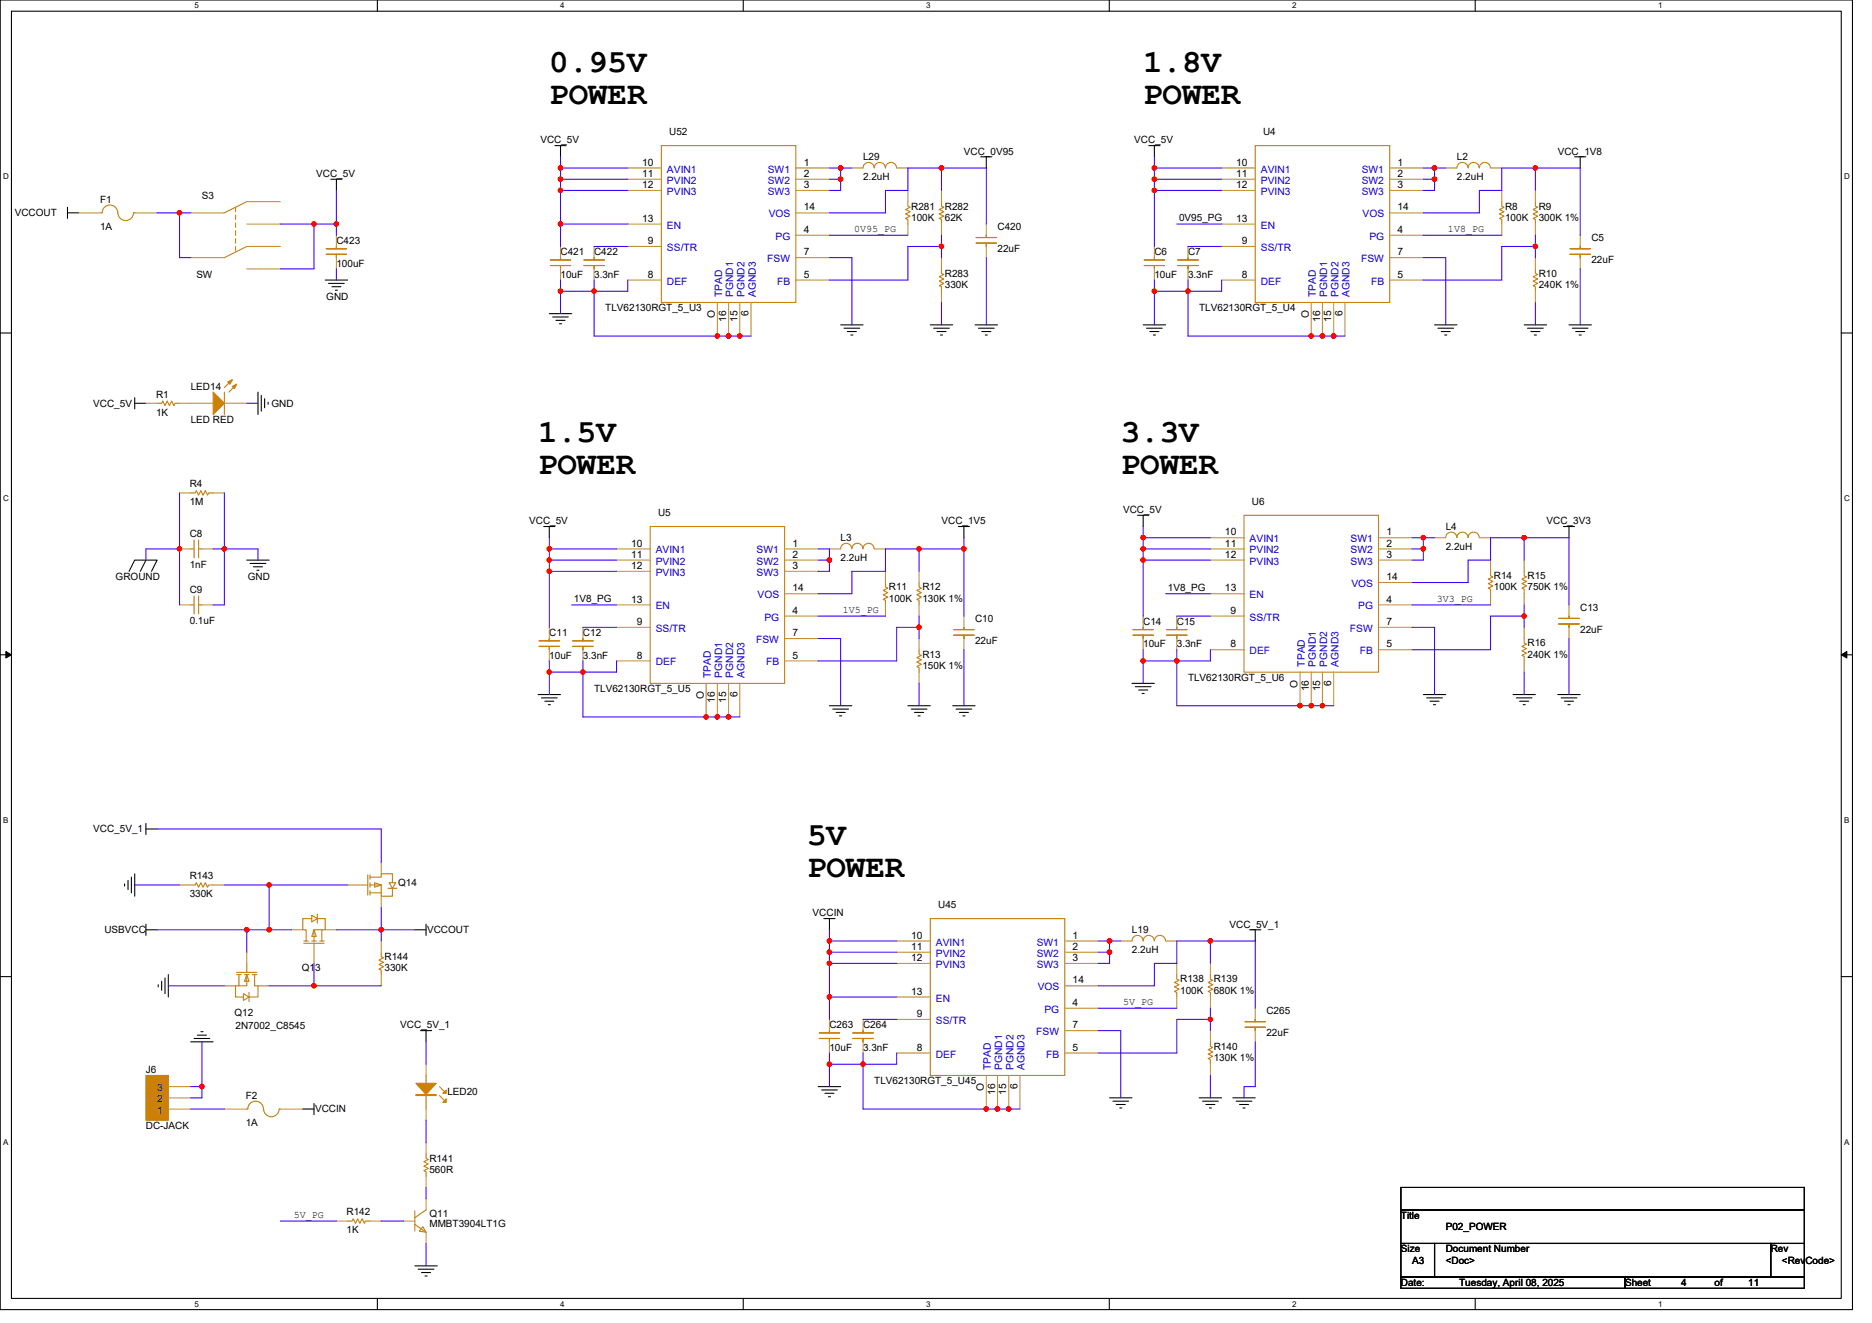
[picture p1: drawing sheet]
<svg xmlns="http://www.w3.org/2000/svg" width="297mm" height="210mm" viewBox="0 0 297 210" stroke-linecap="round" stroke-linejoin="round" font-family="sans-serif">
<path d="M0 0h293.9v207.9h-293.9zM1.8 1.8h290.4v204.3h-290.4z" fill="none" stroke="#000" stroke-width=".17"/>
<g fill="#fff">
<path d="M30.8 .2h.7v1.4h-.7z"/>
<path d="M30.8 206.3h.7v1.4h-.7z"/>
</g>
<path d="M59.9 0v1.8M59.9 206.1v1.8" fill="none" stroke="#000" stroke-width=".17"/>
<g fill="#fff">
<path d="M88.9 .2h.7v1.4h-.7z"/>
<path d="M88.9 206.3h.7v1.4h-.7z"/>
</g>
<path d="M117.9 0v1.8M117.9 206.1v1.8" fill="none" stroke="#000" stroke-width=".17"/>
<g fill="#fff">
<path d="M147 .2h.7v1.4h-.7z"/>
<path d="M147 206.3h.7v1.4h-.7z"/>
</g>
<path d="M176 0v1.8M176 206.1v1.8" fill="none" stroke="#000" stroke-width=".17"/>
<g fill="#fff">
<path d="M205 .2h.7v1.4h-.7z"/>
<path d="M205 206.3h.7v1.4h-.7z"/>
</g>
<path d="M234.1 0v1.8M234.1 206.1v1.8" fill="none" stroke="#000" stroke-width=".17"/>
<g fill="#fff">
<path d="M263.1 .2h.7v1.4h-.7z"/>
<path d="M263.1 206.3h.7v1.4h-.7z"/>
<path d="M.5 27.3h.9v1.4h-.9z"/>
<path d="M292.6 27.3h.9v1.4h-.9z"/>
<path d="M.5 78.4h.9v1.4h-.9z"/>
<path d="M292.6 78.4h.9v1.4h-.9z"/>
</g>
<path d="M0 52.9h1.8M292.2 52.9h1.7" fill="none" stroke="#000" stroke-width=".17"/>
<g fill="#fff">
<path d="M.5 129.5h.8v1.4h-.8z"/>
<path d="M292.6 129.5h.9v1.4h-.9z"/>
</g>
<path d="M0 103.9h1.8M292.2 103.9h1.7" fill="none" stroke="#000" stroke-width=".17"/>
<path d="M.9 103.4l.9 .5-.9 .5zM292.2 103.9l.8-.5v1z" fill="#000" stroke="#000" stroke-width=".16"/>
<g fill="#fff">
<path d="M.5 180.5h.8v1.4h-.8z"/>
<path d="M292.6 180.5h.9v1.4h-.9z"/>
</g>
<g fill="none" stroke="#000" stroke-width=".17">
<path d="M10.7 33.8h1.8M10.7 32.9v1.8M52.5 28.4h1.8M53.4 28.4v1.8M88.1 23.1h1.7M88.9 23.1v1.8M155.6 24.9h1.8M156.5 24.9v1.8M182.3 23.1h1.8M183.2 23.1v1.8M249.8 24.9h1.8M250.7 24.9v1.8"/>
<path d="M51.6 44.4h3.6M52.1 45h2.5M52.7 45.5h1.4M53.2 46.1h.3M87.2 49.8h3.5M87.7 50.3h2.5M88.2 50.8h1.5M88.8 51.4h.3M133.4 51.6h3.5M133.9 52.1h2.5M134.4 52.6h1.5M135 53.2h.3"/>
<path d="M147.6 51.6h3.6M148.1 52.1h2.5M148.7 52.6h1.4M149.2 53.2h.4M154.7 51.6h3.6M155.3 52.1h2.5M155.8 52.6h1.4M156.3 53.2h.4M181.4 51.6h3.6M181.9 52.1h2.5M182.5 52.6h1.4M183 53.2h.3"/>
<path d="M227.6 51.6h3.6M228.2 52.1h2.4M228.7 52.6h1.4M229.2 53.2h.4M241.8 51.6h3.6M242.4 52.1h2.5M242.9 52.6h1.4M243.5 53.2h.3M249 51.6h3.5M249.5 52.1h2.5M250 52.6h1.5M250.6 53.2h.3"/>
<path d="M21.4 64h1.8M21.4 63.1v1.8M40.9 62.2v3.6M41.5 62.8v2.5M42 63.3v1.4M42.5 63.8v.4M20.5 90.7l.9-1.8h3.5l-.9 1.8M23.2 88.9l-.9 1.8M39.2 88.9h3.5M39.7 89.4h2.5M40.2 90h1.5M40.8 90.5h.3"/>
<path d="M86.3 83.6h1.7M87.2 83.6v1.7M152.1 83.6h1.7M152.9 83.6v1.7M180.5 81.8h1.8M181.4 81.8v1.8M248.1 83.6h1.7M249 83.6v1.7M85.4 110.2h3.5M85.9 110.8h2.5M86.4 111.3h1.5M87 111.8h.3"/>
<path d="M131.6 112h3.6M132.1 112.5h2.5M132.7 113.1h1.4M133.2 113.6h.4M144.1 112h3.5M144.6 112.5h2.5M145.1 113.1h1.5M145.7 113.6h.3M151.2 112h3.5M151.7 112.5h2.5M152.2 113.1h1.5M152.8 113.6h.3"/>
<path d="M179.6 108.5h3.6M180.1 109h2.5M180.7 109.5h1.4M181.2 110.1h.4M225.8 110.2h3.6M226.4 110.8h2.5M226.9 111.3h1.4M227.5 111.8h.3M240.1 110.2h3.5M240.6 110.8h2.5M241.1 111.3h1.5M241.7 111.8h.3"/>
<path d="M247.2 110.2h3.5M247.7 110.8h2.5M248.2 111.3h1.5M248.8 111.8h.3M20.3 139.7v1.5M20.8 139.2v2.5M21.4 138.7v3.5M23.2 131.6h1.7M23.2 130.7v1.8M0 155h1.8M19.8 140.3v.3M23.2 147.6h1.7"/>
<path d="M23.2 146.7v1.8M25.1 156.3v.3M25.7 155.7v1.5M26.2 155.2v2.5M26.7 154.7v3.5M65.8 147.6h1.8M67.6 146.7v1.8M130.7 145.8h1.8M131.6 145.8v1.8M198.3 147.6h1.8M199.2 147.6v1.8M292.2 155h1.7"/>
<path d="M30.3 165.4h3.5M30.8 164.8h2.5M31.3 164.3h1.5M31.9 163.7h.3M48 176h1.8M49.8 175.1v1.8M66.7 163.6h1.8M67.6 163.6v1.8M129.8 172.5h3.6M130.4 173h2.5M130.9 173.5h1.4M131.4 174.1h.4"/>
<path d="M176.1 174.2h3.5M176.6 174.8h2.5M177.1 175.3h1.5M177.7 175.9h.3M190.3 174.2h3.5M190.8 174.8h2.5M191.3 175.3h1.5M191.9 175.9h.3M195.6 174.2h3.6M196.1 174.8h2.5M196.7 175.3h1.4M197.2 175.9h.4"/>
<path d="M222.3 188.5h64v3.5h-64zM222.3 192h64v5.4h-64zM222.3 197.4h5.3v5.3h-5.3zM227.6 197.4h53.4v5.3h-53.4zM281 197.4h5.3v5.3h-5.3zM65.8 200.9h3.6M66.4 201.4h2.5M66.9 202h1.4M67.4 202.5h.4M222.3 202.7h35.5v1.8h-35.5zM257.8 202.7h28.5v1.8h-28.5z"/>
</g>
<g fill="none" stroke="#cc8006" stroke-width=".17">
<path d="M16 33.8h.2M16.2 33.8a1.24 1.24 0 0 1 1.2-1.3 1.24 1.24 0 0 1 1.3 1.3M18.7 33.8a1.24 1.24 0 0 0 1.2 1.2 1.24 1.24 0 0 0 1.3-1.2M21.2 33.8h.2M37.4 32.9v.7M37.4 34.1v.7M37.4 35.4v.7M37.4 36.6v.7M37.4 37.9v.7M37.4 39.1v.7M39.2 32l-3.6 1.8M39.2 39.1l-3.6 1.8"/>
<path d="M51.8 39.5h3.2M53.4 39.1v.4M104.9 23.1h21.4v24.9h-21.4zM136.9 26.6a.89 .89 0 0 1 .9-.8 .89 .89 0 0 1 .9 .8 .88 .88 0 0 1 .9-.8 .88 .88 0 0 1 .9 .8M140.5 26.6a.88 .88 0 0 1 .9-.8 .88 .88 0 0 1 .9 .8M144.1 32v.7l.3 .2-.7 .4 .7 .3-.7 .4 .7 .3-.7 .4 .4 .1v.8M149.4 32v.7l.4 .2-.8 .4 .8 .3-.8 .4 .8 .3-.8 .4 .4 .1v.8M154.9 38.6h3.2M154.9 37.7h3.2M156.5 37.3v.4M156.5 38.6v.5M199.2 23.1h21.3v24.9h-21.3z"/>
<path d="M231.2 26.6a.88 .88 0 0 1 .9-.8 .88 .88 0 0 1 .8 .8M233 26.6a.89 .89 0 0 1 .8-.8 .89 .89 0 0 1 .9 .8 .88 .88 0 0 1 .9-.8 .88 .88 0 0 1 .9 .8M238.3 32v.7l.4 .2-.8 .4 .8 .3-.8 .4 .8 .3-.8 .4 .4 .1v.8M243.6 32v.7l.4 .2-.7 .4 .7 .3-.7 .4 .7 .3-.7 .4 .3 .1v.8M249.1 39.5h3.2M250.7 39.1v.4M51.8 40.4h3.2M53.4 40.4v.5M87.3 42.1h3.2M87.3 41.3h3.2M88.9 40.9v.4M88.9 42.1v.6"/>
<path d="M92.7 42.1h3.2M92.7 41.3h3.2M94.3 40.9v.4M94.3 42.1v.6M149.4 42.7v.7l.4 .2-.8 .3 .8 .4-.8 .3 .8 .4-.8 .3 .4 .2v.7M181.6 42.1h3.2M181.6 41.3h3.2M183.2 40.9v.4M183.2 42.1v.6M186.9 42.1h3.2M186.9 41.3h3.2M188.5 40.9v.4"/>
<path d="M188.5 42.1v.6M243.6 42.7v.7l.4 .2-.7 .3 .7 .4-.7 .3 .7 .4-.7 .3 .3 .2v.7M249.1 40.4h3.2M250.7 40.4v.5M24.9 64h.8l.1-.4 .4 .8 .3-.8 .4 .8 .3-.8 .4 .8 .2-.4h.7M30.3 78.2h.7l.2-.3 .3 .7 .4-.7 .3 .7 .4-.7 .3 .7 .2-.4h.7M35.6 62.2v3.6M36.8 60.3l-1.2 1.2M37.5 61l-1.2 1.2M30.3 87.1h.5M30.3 96h.5M30.8 85.7v2.8"/>
<path d="M30.8 94.6v2.8M31.5 85.7v2.8M31.5 94.6v2.8M31.5 87.1h.5M31.5 96h.5M103.2 83.6h21.3v24.9h-21.3zM133.4 87.1a.89 .89 0 0 1 .9-.9 .89 .89 0 0 1 .9 .9 .89 .89 0 0 1 .9-.9 .89 .89 0 0 1 .8 .9 .88 .88 0 0 1 .9-.9 .88 .88 0 0 1 .9 .9M140.5 92.5v.7l.4 .1-.8 .4 .8 .4-.8 .3 .8 .4-.8 .3 .4 .2v.7M145.8 92.5v.7l.4 .1-.7 .4 .7 .4-.7 .3 .7 .4-.7 .3 .3 .2v.7M151.3 99.9h3.3M152.9 99.6v.3M179.8 99.9h3.2"/>
<path d="M181.4 99.6v.3M185.1 99.9h3.2M186.7 99.6v.3M197.4 81.8h21.3v24.9h-21.3zM229.4 85.3a.88 .88 0 0 1 .9-.8 .88 .88 0 0 1 .9 .8M231.2 85.3a.88 .88 0 0 1 .9-.8 .88 .88 0 0 1 .8 .8M233 85.3a.88 .88 0 0 1 .8-.8 .88 .88 0 0 1 .9 .8M236.5 90.7v.7l.4 .2-.7 .3 .7 .4-.7 .3 .7 .4-.7 .3 .3 .2v.7M241.8 90.7v.7l.4 .2-.7 .3 .7 .4-.7 .3 .7 .4-.7 .3 .3 .2v.7M247.4 99h3.2M247.4 98.1h3.2M249 97.8v.3"/>
<path d="M249 99v.6M85.6 102.6h3.2M85.6 101.7h3.2M87.2 101.3v.4M87.2 102.6v.5M90.9 102.6h3.2M90.9 101.7h3.2M92.5 101.3v.4M92.5 102.6v.5M145.8 103.1v.7l.4 .2-.7 .4 .7 .3-.7 .4 .7 .3-.7 .4 .3 .2v.7M151.3 100.8h3.3M152.9 100.8v.5"/>
<path d="M179.8 100.8h3.2M181.4 100.8v.5M185.1 100.8h3.2M186.7 100.8v.5M241.8 101.3v.8l.4 .1-.7 .4 .7 .4-.7 .3 .7 .4-.7 .3 .3 .2v.7M58.4 138.9v3.2M58.7 139.2h1.8v-.5h1.8v1.4M58.7 138.9v.7M30.3 140.5h.7l.2-.4 .3 .7 .4-.7 .3 .7 .4-.7 .3 .7 .2-.3h.7M37.5 154.7h.8M37.5 154.3h3.3M37.9 154.7v1.8"/>
<path d="M38.6 157.7l.9 .5-.9 .6zM38.8 154.7h.7M39.2 152.9v1.4M39.2 154.7v1.8h-1.8v1.7h1.2M39.2 154.7l.3 1h-.7zM39.5 157.5v1.5M40 154.7h.8M40.4 154.7v1.8h.5v1.7h-1.4M48.2 149.7h3.2M48.2 149.4h.7M49.5 149.4h.7M49.5 145.3l.9 .5-.9 .5z"/>
<path d="M49.5 145.8h-1.5v1.8h.6v1.8M49.8 149.7v1.4M49.8 147.6l.4 1h-.7zM50.4 145.1v1.4M50.4 145.8h1.2v1.8h-1.8v1.8M50.7 149.4h.7M51.1 147.6v1.8M56.9 140.5h1.5M58.7 141.7h1.8M58.7 140.5h1.8v1.7h1.8v-1.2M58.7 140.1v.7M58.7 141.4v.7"/>
<path d="M59.4 140.1l1.1 .4-1.1 .3zM60.5 151.1v.7l.4 .2-.8 .4 .8 .3-.8 .4 .8 .3-.8 .4 .4 .2v.7M61.5 141h1.5M61.7 140.1h1.1l-.5 .9zM147.6 145.8h21.3v24.9h-21.3zM179.6 149.3a.88 .88 0 0 1 .9-.8 .88 .88 0 0 1 .9 .8M181.4 149.3a.88 .88 0 0 1 .9-.8 .88 .88 0 0 1 .9 .8M183.2 149.3a.88 .88 0 0 1 .9-.8 .88 .88 0 0 1 .8 .8M186.7 154.7v.7l.4 .2-.7 .3 .7 .4-.7 .3 .7 .4-.7 .4 .3 .1v.7M192.1 154.7v.7l.3 .2-.7 .3 .7 .4-.7 .3 .7 .4-.7 .4 .4 .1v.7M39.2 176h.1a1.24 1.24 0 0 1 1.3-1.2 1.24 1.24 0 0 1 1.2 1.2 1.25 1.25 0 0 0 1.2 1.2 1.25 1.25 0 0 0 1.3-1.2h.2M67.6 170.7v5.3"/>
<path d="M69.7 173.9l.7 .7M69.7 172.5l.7 .7M130 164.8h3.2M130 163.9h3.2M131.6 163.6v.3M131.6 164.8v.6M135.3 164.8h3.3M135.3 163.9h3.3M136.9 163.6v.3M136.9 164.8v.6M192.1 165.4v.7l.3 .1-.7 .4 .7 .4-.7 .3 .7 .4-.7 .3 .4 .2v.7M197.6 163h3.2"/>
<path d="M197.6 162.2h3.2M199.2 161.8v.4M199.2 163v.6M55.2 193.8h.7l.1-.4 .4 .8 .4-.8 .3 .8 .4-.8 .3 .8 .2-.4h.7M65.8 194.3l1.8 1.3M65.8 192.2v3.2M67.1 194.7l.5 .9-1.1-.2zM67.6 183.1v.8l.4 .1-.8 .4 .8 .3-.8 .4 .8 .3-.8 .4 .4 .2v.7M67.6 192l-1.8 1.3"/>
</g>
<g fill="none" stroke="#a84" stroke-width=".17">
<path d="M12.5 33.8h3.5M21.4 33.8h3.5M30.3 33.8h5.3M39.2 32h5.3M39.2 35.6h5.3M39.2 39.1h5.3M53.4 37.3v1.8M88.9 39.1v1.8M94.3 39.1v1.8M99.6 26.7h5.3M99.6 28.4h5.3M99.6 30.2h5.3"/>
<path d="M99.6 35.6h5.3M99.6 39.1h5.3M126.3 26.7h5.3M126.3 28.4h5.3M126.3 30.2h5.3M126.3 33.8h5.3M126.3 37.3h5.3M135.2 26.7h1.7M142.3 26.7h1.8M144.1 30.2v1.8M144.1 35.6v1.7M149.4 35.6v1.7"/>
<path d="M149.4 30.2v1.8M156.5 35.6v1.7M156.5 39.1v1.8M183.2 39.1v1.8M188.5 39.1v1.8M193.8 26.7h5.4M193.8 28.4h5.4M193.8 30.2h5.4M193.8 35.6h5.4M193.8 39.1h5.4M220.5 26.7h5.3M220.5 28.4h5.3"/>
<path d="M220.5 30.2h5.3M220.5 33.8h5.3M220.5 37.3h5.3M229.4 26.7h1.8M236.5 26.7h1.8M238.3 30.2v1.8M238.3 35.6v1.7M243.6 35.6v1.7M243.6 30.2v1.8M250.7 37.3v1.8M30.3 40.9h5.3M39.2 42.7h5.3"/>
<path d="M53.4 40.9v1.8M88.9 42.7v1.7M94.3 42.7v1.7M99.6 44.4h5.3M113.8 48v5.3M115.6 48v5.3M117.4 48v5.3M119.2 48v5.3M126.3 40.9h5.3M126.3 44.4h5.3M149.4 46.2v1.8M149.4 40.9v1.8"/>
<path d="M183.2 42.7v1.7M188.5 42.7v1.7M193.8 44.4h5.4M208.1 48v5.3M209.8 48v5.3M211.6 48v5.3M213.4 48v5.3M220.5 40.9h5.3M220.5 44.4h5.3M243.6 46.2v1.8M243.6 40.9v1.8M250.7 40.9v1.8"/>
<path d="M23.2 64h1.7M28.5 64h5.3M28.5 78.2h1.8M33.8 78.2h1.8M35.6 64h3.6M28.5 87.1h1.8M28.5 96h1.8M32 87.1h1.8M32 96h1.8M87.2 99.6v1.7M92.5 99.6v1.7M97.8 87.1h5.4"/>
<path d="M97.8 88.9h5.4M97.8 90.7h5.4M97.8 96h5.4M97.8 99.6h5.4M124.5 87.1h5.3M124.5 88.9h5.3M124.5 90.7h5.3M124.5 94.2h5.3M124.5 97.8h5.3M131.6 87.1h1.8M138.7 87.1h1.8M140.5 90.7v1.8"/>
<path d="M140.5 96v1.8M145.8 96v1.8M145.8 90.7v1.8M152.9 97.8v1.8M181.4 97.8v1.8M186.7 97.8v1.8M192.1 85.3h5.3M192.1 87.1h5.3M192.1 88.9h5.3M192.1 94.2h5.3M192.1 97.8h5.3M218.7 85.3h5.4"/>
<path d="M218.7 87.1h5.4M218.7 88.9h5.4M218.7 92.5h5.4M218.7 96h5.4M218.7 99.6h5.4M227.6 85.3h1.8M234.7 85.3h1.8M236.5 88.9v1.8M236.5 94.2v1.8M241.8 94.2v1.8M241.8 88.9v1.8M241.8 99.6v1.7"/>
<path d="M249 96v1.8M249 99.6v1.7M87.2 103.1v1.8M92.5 103.1v1.8M97.8 104.9h5.4M112.1 108.5v5.3M113.8 108.5v5.3M115.6 108.5v5.3M117.4 108.5v5.3M124.5 101.3h5.3M124.5 104.9h5.3M145.8 106.7v1.8"/>
<path d="M145.8 101.3v1.8M152.9 101.3v1.8M181.4 101.3v1.8M186.7 101.3v1.8M192.1 103.1h5.3M206.3 106.7v5.3M208.1 106.7v5.3M209.8 106.7v5.3M211.6 106.7v5.3M218.7 103.1h5.4M241.8 104.9v1.8M60.5 136.9v1.8"/>
<path d="M28.5 140.5h1.8M33.8 140.5h1.8M35.6 156.5h1.8M39.2 151.1v1.8M40.9 156.5h1.8M46.3 147.6h1.7M49.8 151.1v1.8M51.6 147.6h1.8M55.2 140.5h1.7M60.5 149.4v1.7M60.5 154.7v1.8M60.5 142.2v1.8"/>
<path d="M142.3 149.4h5.3M142.3 151.1h5.3M142.3 152.9h5.3M142.3 158.2h5.3M168.9 149.4h5.4M168.9 151.1h5.4M168.9 152.9h5.4M168.9 156.5h5.4M177.8 149.4h1.8M185 149.4h1.7M186.7 152.9v1.8M186.7 158.2v1.8"/>
<path d="M192.1 158.2v1.8M192.1 152.9v1.8M26.7 176h3.6M26.7 174.2h3.6M26.7 172.5h3.6M35.6 176h3.6M44.5 176h3.5M67.6 168.9v1.8M67.6 176v1.8M131.6 161.8v1.8M131.6 165.4v1.7M136.9 161.8v1.8"/>
<path d="M136.9 165.4v1.7M142.3 161.8h5.3M142.3 167.1h5.3M156.5 170.7v5.3M158.3 170.7v5.3M160.1 170.7v5.3M161.8 170.7v5.3M168.9 160h5.4M168.9 163.6h5.4M168.9 167.1h5.4M192.1 168.9v1.8M192.1 163.6v1.8"/>
<path d="M199.2 160v1.8M199.2 163.6v1.8M53.4 193.8h1.8M58.7 193.8h1.8M64 193.8h1.8M67.6 181.4v1.7M67.6 186.7v1.8M67.6 190.2v1.8M67.6 195.6v1.8"/>
</g>
<g fill="#cc8006" stroke="#cc8006" stroke-width=".17">
<path d="M66 171.9h3.2l-1.6 1.8z" fill-rule="evenodd"/>
<path d="M66 173.7h3.2v.2h-3.2z" fill-rule="evenodd"/>
<path d="M70.8 174.4v.6h-.5z" fill-rule="evenodd"/>
<path d="M70.8 173v.5h-.5z" fill-rule="evenodd"/>
<path d="M23.2 170.7v7.1h3.5v-7.1z" fill-rule="evenodd"/>
<path d="M33.8 62.2l1.8 1.8-1.8 1.8z" fill-rule="evenodd"/>
<path d="M36.8 61.3l.7-.3-.3 .7z" fill-rule="evenodd"/>
<path d="M36.1 60.6l.7-.3-.3 .7z" fill-rule="evenodd"/>
</g>
<g fill="none" stroke="#4200ff" stroke-width=".17">
<path d="M24.9 33.8h3.6M28.5 33.8v7.1h1.8M28.5 33.8h1.8M44.5 35.6h5.3M49.8 35.6v7.1h-5.3M49.8 35.6h3.6M53.4 30.2v5.4M53.4 35.6v1.7M88.9 26.7v1.7M88.9 26.7h10.7M88.9 35.6h10.7M88.9 24.9v1.8"/>
<path d="M88.9 35.6v3.5M88.9 28.4v1.8M88.9 28.4h10.7M88.9 30.2h10.7M88.9 30.2v5.4M94.3 39.1h5.3M131.6 26.7h1.8M131.6 37.3h12.5M131.6 28.4h1.8M133.4 26.7v1.7M133.4 26.7h1.8M133.4 28.4v1.8h-1.8"/>
<path d="M149.4 26.7h-5.3v3.5h-3.6v3.6h-8.9M149.4 26.7v3.5M149.4 37.3v1.8M149.4 39.1v1.8M149.4 26.7h7.1v8.9M149.4 39.1h-5.3v5.3l-12.5 .1M183.2 28.4h10.6M183.2 30.2h10.6M183.2 24.9v1.8M183.2 26.7v1.7M183.2 28.4v1.8M183.2 30.2v8.9"/>
<path d="M183.2 26.7h10.6M186.7 35.6h7.1M188.5 39.1h5.3M225.8 37.3h12.5M225.8 28.4h1.8M225.8 26.7h1.8M227.6 28.4v1.8h-1.8M227.6 26.7h1.8M227.6 26.7v1.7M243.6 26.7h7.1v10.6M243.6 26.7h-5.3v3.5h-3.6v3.6h-8.9M243.6 26.7v3.5"/>
<path d="M243.6 37.3v1.8M243.6 39.1v1.8M243.6 39.1h-5.3v5.3l-12.5 .1M53.4 42.7v1.8M88.9 44.5v1.7M88.9 46.2v3.6M88.9 46.2h5.4M94.3 44.5v1.7M94.3 46.2v7.1h24.9M99.6 44.5v1.7h-5.3M131.6 40.9h3.6v10.7M149.4 48v3.6"/>
<path d="M156.5 40.9v10.7M183.2 46.2v5.4M183.2 46.2h5.3M183.2 44.5v1.7M188.5 46.2h5.3M188.5 46.2v7.1h24.9M188.5 44.5v1.7M193.8 44.5v1.7M225.8 40.9h3.6v10.7M243.6 48v3.6M250.7 42.7v8.9M28.5 78.2v8.9"/>
<path d="M35.6 78.2v8.9M39.2 64h1.7M28.5 87.1h-5.3v1.8M28.5 87.1v8.9M33.8 87.1h1.8M35.6 87.1v8.9h-1.8M35.6 87.1h5.3v1.8M87.2 88.9h10.6M87.2 87.1v1.8M87.2 88.9v1.8M87.2 90.7h10.6M87.2 85.3v1.8"/>
<path d="M87.2 90.7v8.9M87.2 87.1h10.6M90.7 96h7.1M92.5 99.6h5.3M129.8 97.8h10.7M129.8 87.1h1.8v1.8M129.8 88.9h1.8M131.6 88.9v1.8h-1.8M145.8 99.6h-3.5v5.3h-12.5M145.8 99.6v1.7M145.8 87.1h-5.3v3.6h-5.3v3.5h-5.4M145.8 87.1v3.6"/>
<path d="M145.8 97.8v1.8M145.8 87.1h7.1M152.9 87.1v10.7M152.9 85.3v1.8M181.4 88.9h10.7M181.4 87.1v1.8M181.4 88.9v8.9M181.4 85.3h10.7M181.4 87.1h10.7M181.4 83.6v1.7M181.4 85.3v1.8M185 94.2h7.1"/>
<path d="M186.7 97.8h5.4M224.1 85.3h1.7M224.1 87.1h1.7M224.1 99.6h3.5v10.6M224.1 96h12.4M225.8 85.3v1.8M225.8 87.1v1.8h-1.7M225.8 85.3h1.8M241.8 85.3h7.2v10.7M241.8 85.3h-5.3v3.6h-3.5v3.6h-8.9M241.8 85.3v3.6M241.8 96v1.8"/>
<path d="M241.8 97.8v1.8M241.8 97.8h-5.3v5.3h-12.4M87.2 106.7h5.3M87.2 104.9v1.8M87.2 106.7v3.5M92.5 104.9v1.8M92.5 106.7v7.1h24.9M97.8 104.9v1.8h-5.3M129.8 101.3h3.6v10.7M145.8 108.5v3.5M152.9 103.1v8.9M181.4 104.9h5.3"/>
<path d="M181.4 103.1v1.8M181.4 104.9v3.6M186.7 104.9v7.1h24.9M186.7 103.1v1.8M192.1 103.1v1.8h-5.4M241.8 106.7v3.5M249 101.3v8.9M24.9 131.6h35.6v5.3M21.4 140.5h7.1M24.9 147.6h14.3M26.7 156.5h8.9M35.6 140.5h7.1"/>
<path d="M39.2 147.6v3.5M39.2 147.6h3.5M42.7 156.5h7.1M42.7 140.5v7.1M42.7 140.5h12.5M42.7 147.6h3.6M49.8 156.5h10.7M49.8 152.9v3.6M53.4 147.6h7.1M60.5 147.6h5.3M60.5 144v3.6M60.5 147.6v1.8"/>
<path d="M131.6 152.9h10.7M131.6 158.2h10.7M131.6 152.9v5.3M131.6 158.2v3.6M131.6 147.6v1.8M131.6 149.4h10.7M131.6 151.1h10.7M131.6 149.4v1.7M131.6 151.1v1.8M174.3 151.1h1.8M174.3 149.4h1.8M176.1 149.4v1.7"/>
<path d="M176.1 151.1v1.8h-1.8M176.1 149.4h1.7M192.1 149.4h7.1v10.6M192.1 149.4h-5.4v3.5h-3.5v3.6h-8.9M192.1 149.4v3.5M30.3 172.5h1.7M30.3 176h5.3M32 165.4v7.1M32 172.5v1.7h-1.7M67.6 165.4v3.5M67.6 177.8v3.6M131.6 168.9h5.3"/>
<path d="M131.6 168.9v3.6M131.6 167.1v1.8M136.9 167.1v1.8M136.9 161.8h5.4M136.9 168.9v7.1h24.9M142.3 167.1v1.8h-5.4M174.3 160h12.4M174.3 163.6h3.5v10.6M192.1 160v1.8M192.1 161.8v1.8M192.1 170.7v3.5M192.1 161.8h-5.4v5.3h-12.4"/>
<path d="M199.2 165.4v7.1h-1.8v1.7M44.5 193.8h8.9M60.5 193.8h3.5M67.6 197.4v3.5M67.6 188.5v1.7"/>
</g>
<g fill="#f00" stroke="#f00" stroke-width=".17">
<circle cx="28.5" cy="33.8" r=".35"/>
<circle cx="183.2" cy="28.4" r=".35"/>
<circle cx="183.2" cy="26.7" r=".35"/>
<circle cx="227.6" cy="28.4" r=".35"/>
<circle cx="227.6" cy="26.7" r=".35"/>
<circle cx="243.6" cy="26.7" r=".35"/>
<circle cx="183.2" cy="30.2" r=".35"/>
<circle cx="243.6" cy="39.1" r=".35"/>
<circle cx="188.5" cy="46.2" r=".35"/>
<circle cx="183.2" cy="46.2" r=".35"/>
<circle cx="208.1" cy="53.3" r=".35"/>
<circle cx="209.8" cy="53.3" r=".35"/>
<circle cx="211.6" cy="53.3" r=".35"/>
<circle cx="28.5" cy="87.1" r=".35"/>
<circle cx="87.1" cy="87.1" r=".35"/>
<circle cx="152.9" cy="87.1" r=".35"/>
<circle cx="145.8" cy="87.1" r=".35"/>
<circle cx="87.1" cy="88.9" r=".35"/>
<circle cx="131.6" cy="88.9" r=".35"/>
<circle cx="87.1" cy="90.7" r=".35"/>
<circle cx="181.4" cy="85.3" r=".35"/>
<circle cx="225.8" cy="85.3" r=".35"/>
<circle cx="241.8" cy="85.3" r=".35"/>
<circle cx="35.6" cy="87.1" r=".35"/>
<circle cx="181.4" cy="87.1" r=".35"/>
<circle cx="225.8" cy="87.1" r=".35"/>
<circle cx="181.4" cy="88.9" r=".35"/>
<circle cx="145.8" cy="99.6" r=".35"/>
<circle cx="87.1" cy="106.7" r=".35"/>
<circle cx="92.5" cy="106.7" r=".35"/>
<circle cx="241.8" cy="97.8" r=".35"/>
<circle cx="181.4" cy="104.9" r=".35"/>
<circle cx="186.7" cy="104.9" r=".35"/>
<circle cx="112" cy="113.8" r=".35"/>
<circle cx="113.8" cy="113.8" r=".35"/>
<circle cx="115.6" cy="113.8" r=".35"/>
<circle cx="206.3" cy="112" r=".35"/>
<circle cx="208.1" cy="112" r=".35"/>
<circle cx="209.8" cy="112" r=".35"/>
<circle cx="42.7" cy="140.4" r=".35"/>
<circle cx="42.7" cy="147.6" r=".35"/>
<circle cx="39.1" cy="147.6" r=".35"/>
<circle cx="60.5" cy="147.6" r=".35"/>
<circle cx="131.6" cy="149.3" r=".35"/>
<circle cx="176" cy="149.3" r=".35"/>
<circle cx="192.1" cy="149.3" r=".35"/>
<circle cx="49.8" cy="156.5" r=".35"/>
<circle cx="131.6" cy="151.1" r=".35"/>
<circle cx="176" cy="151.1" r=".35"/>
<circle cx="131.6" cy="158.2" r=".35"/>
<circle cx="131.6" cy="152.9" r=".35"/>
<circle cx="32" cy="172.5" r=".35"/>
<circle cx="192.1" cy="161.8" r=".35"/>
<circle cx="131.6" cy="168.9" r=".35"/>
<circle cx="136.9" cy="168.9" r=".35"/>
<circle cx="156.5" cy="176" r=".35"/>
<circle cx="160" cy="176" r=".35"/>
<circle cx="158.3" cy="176" r=".35"/>
<circle cx="88.9" cy="28.4" r=".35"/>
<circle cx="88.9" cy="26.7" r=".35"/>
<circle cx="133.4" cy="28.4" r=".35"/>
<circle cx="133.4" cy="26.7" r=".35"/>
<circle cx="149.4" cy="26.7" r=".35"/>
<circle cx="88.9" cy="30.2" r=".35"/>
<circle cx="88.9" cy="35.5" r=".35"/>
<circle cx="149.4" cy="39.1" r=".35"/>
<circle cx="94.3" cy="46.2" r=".35"/>
<circle cx="88.9" cy="46.2" r=".35"/>
<circle cx="113.8" cy="53.3" r=".35"/>
<circle cx="115.6" cy="53.3" r=".35"/>
<circle cx="117.4" cy="53.3" r=".35"/>
<circle cx="53.4" cy="35.5" r=".35"/>
<circle cx="49.8" cy="35.5" r=".35"/>
</g>
<g font-size="5.1">
<text x="87.2" y="11.4">0.95V</text>
<text x="181.4" y="11.4">1.8V</text>
<text x="87.2" y="16.6">POWER</text>
<text x="181.4" y="16.6">POWER</text>
<text x="85.4" y="70.1">1.5V</text>
<text x="177.8" y="70.1">3.3V</text>
<text x="85.4" y="75.2">POWER</text>
<text x="177.8" y="75.2">POWER</text>
<text x="128.1" y="134.1">5V</text>
<text x="128.1" y="139.3">POWER</text>
</g>
<g font-size="1.6">
<text x="85.7" y="22.8">VCC_5V</text>
<text x="106.2" y="21.5">U52</text>
<text x="180" y="22.8">VCC_5V</text>
<text x="200.4" y="21.5">U4</text>
<text x="50.2" y="28.1">VCC_5V</text>
<text x="101.9" y="26.3">10</text>
<text x="101.9" y="28.1">11</text>
<text x="101.9" y="29.8">12</text>
<text x="127.5" y="26.3">1</text>
<text x="127.5" y="28.1">2</text>
<text x="127.5" y="29.8">3</text>
<text x="136.9" y="25.4">L29</text>
<text x="136.9" y="28.6">2.2uH</text>
<text x="152.9" y="24.5">VCC_0V95</text>
<text x="196.1" y="26.3">10</text>
<text x="196.1" y="28.1">11</text>
<text x="196.1" y="29.8">12</text>
<text x="221.8" y="26.3">1</text>
<text x="221.8" y="28.1">2</text>
<text x="221.8" y="29.8">3</text>
<text x="231.2" y="25.4">L2</text>
<text x="231.2" y="28.6">2.2uH</text>
<text x="247.2" y="24.5">VCC_1V8</text>
<text x="2.3" y="34.3">VCCOUT</text>
<text x="15.9" y="32.2">F1</text>
<text x="32" y="31.6">S3</text>
<text x="101.9" y="35.2">13</text>
<text x="127.5" y="33.4">14</text>
<text x="144.6" y="33.3">R281</text>
<text x="144.6" y="35">100K</text>
<text x="149.9" y="33.3">R282</text>
<text x="149.9" y="35">62K</text>
<text x="187.1" y="35.1">0V95_PG</text>
<text x="196.1" y="35.2">13</text>
<text x="221.8" y="33.4">14</text>
<text x="238.8" y="33.3">R8</text>
<text x="238.8" y="35">100K</text>
<text x="244.2" y="33.3">R9</text>
<text x="244.2" y="35">300K 1%</text>
<text x="15.9" y="36.4">1A</text>
<text x="53.4" y="38.8">C423</text>
<text x="88.9" y="40.5">C421</text>
<text x="94.3" y="40.5">C422</text>
<text x="102.8" y="38.7">9</text>
<text x="127.5" y="37">4</text>
<text x="127.5" y="40.5">7</text>
<text x="135.5" y="36.9">0V95_PG</text>
<text x="158.3" y="36.4">C420</text>
<text x="158.3" y="40">22uF</text>
<text x="183.2" y="40.5">C6</text>
<text x="188.5" y="40.5">C7</text>
<text x="197" y="38.7">9</text>
<text x="221.8" y="37">4</text>
<text x="221.8" y="40.5">7</text>
<text x="229.8" y="36.9">1V8_PG</text>
<text x="252.5" y="38.2">C5</text>
<text x="252.5" y="41.8">22uF</text>
<text x="31.2" y="44.1">SW</text>
<text x="51.8" y="47.6">GND</text>
<text x="53.4" y="42.3">100uF</text>
<text x="88.9" y="44.1">10uF</text>
<text x="94.3" y="44.1">3.3nF</text>
<text x="102.8" y="44.1">8</text>
<text x="127.5" y="44.1">5</text>
<text x="149.9" y="43.9">R283</text>
<text x="149.9" y="45.7">330K</text>
<text x="183.2" y="44.1">10uF</text>
<text x="188.5" y="44.1">3.3nF</text>
<text x="197" y="44.1">8</text>
<text x="221.8" y="44.1">5</text>
<text x="244.2" y="43.9">R10</text>
<text x="244.2" y="45.7">240K 1%</text>
<text x="96.1" y="49.4">TLV62130RGT_5_U3</text>
<text x="113.4" y="50.5" transform="rotate(-90 113.4 50.5)">O</text>
<text x="115.2" y="51.1" transform="rotate(-90 115.2 51.1)">16</text>
<text x="117" y="51.1" transform="rotate(-90 117 51.1)">15</text>
<text x="118.8" y="50.2" transform="rotate(-90 118.8 50.2)">6</text>
<text x="190.3" y="49.4">TLV62130RGT_5_U4</text>
<text x="207.7" y="50.5" transform="rotate(-90 207.7 50.5)">O</text>
<text x="209.5" y="51.1" transform="rotate(-90 209.5 51.1)">16</text>
<text x="211.2" y="51.1" transform="rotate(-90 211.2 51.1)">15</text>
<text x="213" y="50.2" transform="rotate(-90 213 50.2)">6</text>
<text x="14.8" y="64.5">VCC_5V</text>
<text x="24.8" y="63.1">R1</text>
<text x="24.8" y="66">1K</text>
<text x="30.3" y="61.9">LED14</text>
<text x="43.1" y="64.5">GND</text>
<text x="30.3" y="67.2">LED RED</text>
<text x="30.1" y="77.3">R4</text>
<text x="30.1" y="80.2">1M</text>
<text x="84" y="83.2">VCC_5V</text>
<text x="104.4" y="82">U5</text>
<text x="149.4" y="83.2">VCC_1V5</text>
<text x="178.2" y="81.4">VCC_5V</text>
<text x="198.6" y="80.2">U6</text>
<text x="245.4" y="83.2">VCC_3V3</text>
<text x="30.1" y="85.2">C8</text>
<text x="100.1" y="86.7">10</text>
<text x="100.1" y="88.5">11</text>
<text x="125.7" y="86.7">1</text>
<text x="125.7" y="88.5">2</text>
<text x="133.4" y="85.9">L3</text>
<text x="133.4" y="89.1">2.2uH</text>
<text x="194.4" y="85">10</text>
<text x="194.4" y="86.7">11</text>
<text x="194.4" y="88.5">12</text>
<text x="220" y="85">1</text>
<text x="220" y="86.7">2</text>
<text x="220" y="88.5">3</text>
<text x="229.4" y="84.1">L4</text>
<text x="229.4" y="87.3">2.2uH</text>
<text x="18.3" y="92.1">GROUND</text>
<text x="30.1" y="90.1">1nF</text>
<text x="30.1" y="94">C9</text>
<text x="39.3" y="92.1">GND</text>
<text x="91.1" y="95.5">1V8_PG</text>
<text x="100.1" y="90.3">12</text>
<text x="100.1" y="95.6">13</text>
<text x="125.7" y="93.9">14</text>
<text x="125.7" y="90.3">3</text>
<text x="141" y="93.7">R11</text>
<text x="141" y="95.5">100K</text>
<text x="146.4" y="93.7">R12</text>
<text x="146.4" y="95.5">130K 1%</text>
<text x="185.3" y="93.8">1V8_PG</text>
<text x="194.4" y="93.9">13</text>
<text x="220" y="95.6">4</text>
<text x="220" y="92.1">14</text>
<text x="228" y="95.5">3V3_PG</text>
<text x="237" y="91.9">R14</text>
<text x="237" y="93.7">100K</text>
<text x="242.4" y="91.9">R15</text>
<text x="242.4" y="93.7">750K 1%</text>
<text x="30.1" y="99">0.1uF</text>
<text x="87.2" y="101">C11</text>
<text x="92.5" y="101">C12</text>
<text x="101" y="99.2">9</text>
<text x="125.7" y="97.4">4</text>
<text x="125.7" y="101">7</text>
<text x="133.7" y="97.3">1V5_PG</text>
<text x="154.7" y="98.7">C10</text>
<text x="181.4" y="99.2">C14</text>
<text x="186.7" y="99.2">C15</text>
<text x="195.3" y="97.4">9</text>
<text x="220" y="99.2">7</text>
<text x="250.7" y="96.9">C13</text>
<text x="250.7" y="100.5">22uF</text>
<text x="87.2" y="104.5">10uF</text>
<text x="92.5" y="104.5">3.3nF</text>
<text x="101" y="104.5">8</text>
<text x="125.7" y="104.5">5</text>
<text x="146.4" y="104.4">R13</text>
<text x="146.4" y="106.2">150K 1%</text>
<text x="154.7" y="102.2">22uF</text>
<text x="181.4" y="102.8">10uF</text>
<text x="186.7" y="102.8">3.3nF</text>
<text x="195.3" y="102.7">8</text>
<text x="220" y="102.7">5</text>
<text x="242.4" y="102.6">R16</text>
<text x="242.4" y="104.4">240K 1%</text>
<text x="94.3" y="109.9">TLV62130RGT_5_U5</text>
<text x="111.7" y="111" transform="rotate(-90 111.7 111)">O</text>
<text x="113.4" y="111.5" transform="rotate(-90 113.4 111.5)">16</text>
<text x="115.2" y="111.5" transform="rotate(-90 115.2 111.5)">15</text>
<text x="117" y="110.6" transform="rotate(-90 117 110.6)">6</text>
<text x="188.5" y="108.1">TLV62130RGT_5_U6</text>
<text x="205.9" y="109.2" transform="rotate(-90 205.9 109.2)">O</text>
<text x="207.7" y="109.7" transform="rotate(-90 207.7 109.7)">16</text>
<text x="209.5" y="109.7" transform="rotate(-90 209.5 109.7)">15</text>
<text x="211.2" y="108.8" transform="rotate(-90 211.2 108.8)">6</text>
<text x="14.8" y="132.1">VCC_5V_1</text>
<text x="30.1" y="139.6">R143</text>
<text x="30.1" y="142.4">330K</text>
<text x="63.2" y="140.6">Q14</text>
<text x="16.6" y="148.1">USBVCC</text>
<text x="67.8" y="148.1">VCCOUT</text>
<text x="128.9" y="145.4">VCCIN</text>
<text x="144.6" y="149">10</text>
<text x="148.9" y="144.2">U45</text>
<text x="170.2" y="149">1</text>
<text x="179.6" y="148.1">L19</text>
<text x="195.1" y="147.2">VCC_5V_1</text>
<text x="47.9" y="154.2">Q13</text>
<text x="61" y="152.4">R144</text>
<text x="61" y="154.2">330K</text>
<text x="144.6" y="150.7">11</text>
<text x="144.6" y="152.5">12</text>
<text x="170.2" y="150.7">2</text>
<text x="170.2" y="152.5">3</text>
<text x="179.6" y="151.3">2.2uH</text>
<text x="187.3" y="155.9">R138</text>
<text x="192.6" y="155.9">R139</text>
<text x="37.2" y="161.3">Q12</text>
<text x="144.6" y="157.9">13</text>
<text x="145.5" y="161.4">9</text>
<text x="170.2" y="159.6">4</text>
<text x="170.2" y="156.1">14</text>
<text x="178.2" y="159.6">5V_PG</text>
<text x="187.3" y="157.7">100K</text>
<text x="192.6" y="157.7">680K 1%</text>
<text x="201" y="160.9">C265</text>
<text x="37.4" y="163.4">2N7002_C8545</text>
<text x="63.5" y="163.2">VCC_5V_1</text>
<text x="131.6" y="163.2">C263</text>
<text x="131.6" y="166.8">10uF</text>
<text x="136.9" y="163.2">C264</text>
<text x="136.9" y="166.8">3.3nF</text>
<text x="145.5" y="166.8">8</text>
<text x="170.2" y="163.2">7</text>
<text x="170.2" y="166.8">5</text>
<text x="192.6" y="166.6">R140</text>
<text x="201" y="164.5">22uF</text>
<text x="23.2" y="170.3">J6</text>
<text x="71" y="173.7">LED20</text>
<text x="138.7" y="172.1">TLV62130RGT_5_U45</text>
<text x="156.1" y="173.2" transform="rotate(-90 156.1 173.2)">O</text>
<text x="157.9" y="173.8" transform="rotate(-90 157.9 173.8)">16</text>
<text x="159.7" y="173.8" transform="rotate(-90 159.7 173.8)">15</text>
<text x="161.5" y="172.8" transform="rotate(-90 161.5 172.8)">6</text>
<text x="192.6" y="168.4">130K 1%</text>
<text x="23.2" y="179.2">DC-JACK</text>
<text x="39" y="174.4">F2</text>
<text x="39" y="178.7">1A</text>
<text x="50" y="176.6">VCCIN</text>
<text x="68.1" y="184.4">R141</text>
<text x="68.1" y="186.2">560R</text>
<text x="46.6" y="193.3">5V_PG</text>
<text x="55" y="192.9">R142</text>
<text x="55" y="195.7">1K</text>
<text x="68.1" y="193.1">Q11</text>
<text x="68.1" y="194.7">MMBT3904LT1G</text>
<text x="222.3" y="193.4">Title</text>
<text x="229.4" y="195.2">P02_POWER</text>
<text x="222.3" y="198.8">Size</text>
<text x="224.1" y="200.6">A3</text>
<text x="229.4" y="198.8">Document Number</text>
<text x="229.4" y="200.6">&lt;Doc&gt;</text>
<text x="281" y="198.8">Rev</text>
<text x="282.7" y="200.6">&lt;RevCode&gt;</text>
<text x="222.3" y="204.1">Date:</text>
<text x="231.5" y="204.1">Tuesday, April 08, 2025</text>
<text x="257.8" y="204.1">Sheet</text>
<text x="266.7" y="204.1">4</text>
<text x="272.1" y="204.1">of</text>
<text x="277.4" y="204.1">11</text>
</g>
<g font-size="1.6" fill="#00c">
<text x="105.8" y="27.4">AVIN1</text>
<text x="105.8" y="29.2">PVIN2</text>
<text x="121.8" y="27.4">SW1</text>
<text x="121.8" y="29.2">SW2</text>
<text x="200.1" y="27.4">AVIN1</text>
<text x="200.1" y="29.2">PVIN2</text>
<text x="216.1" y="27.4">SW1</text>
<text x="216.1" y="29.2">SW2</text>
<text x="105.8" y="30.9">PVIN3</text>
<text x="121.8" y="30.9">SW3</text>
<text x="122" y="34.5">VOS</text>
<text x="200.1" y="30.9">PVIN3</text>
<text x="216.1" y="30.9">SW3</text>
<text x="216.2" y="34.5">VOS</text>
<text x="105.8" y="36.3">EN</text>
<text x="105.8" y="39.8">SS/TR</text>
<text x="121.7" y="41.6">FSW</text>
<text x="123.1" y="38.1">PG</text>
<text x="200.1" y="36.3">EN</text>
<text x="200.1" y="39.8">SS/TR</text>
<text x="216" y="41.6">FSW</text>
<text x="217.3" y="38.1">PG</text>
<text x="105.8" y="45.2">DEF</text>
<text x="114.6" y="47.1" transform="rotate(-90 114.6 47.1)">TPAD</text>
<text x="116.3" y="47.1" transform="rotate(-90 116.3 47.1)">PGND1</text>
<text x="118.1" y="47.1" transform="rotate(-90 118.1 47.1)">PGND2</text>
<text x="119.9" y="47.1" transform="rotate(-90 119.9 47.1)">AGND3</text>
<text x="123.3" y="45.2">FB</text>
<text x="200.1" y="45.2">DEF</text>
<text x="208.8" y="47.1" transform="rotate(-90 208.8 47.1)">TPAD</text>
<text x="210.6" y="47.1" transform="rotate(-90 210.6 47.1)">PGND1</text>
<text x="212.4" y="47.1" transform="rotate(-90 212.4 47.1)">PGND2</text>
<text x="214.1" y="47.1" transform="rotate(-90 214.1 47.1)">AGND3</text>
<text x="217.6" y="45.2">FB</text>
<text x="104.1" y="87.8">AVIN1</text>
<text x="104.1" y="89.6">PVIN2</text>
<text x="120.1" y="87.8">SW1</text>
<text x="120.1" y="89.6">SW2</text>
<text x="198.3" y="86.1">AVIN1</text>
<text x="198.3" y="87.8">PVIN2</text>
<text x="198.3" y="89.6">PVIN3</text>
<text x="214.3" y="86.1">SW1</text>
<text x="214.3" y="87.8">SW2</text>
<text x="214.3" y="89.6">SW3</text>
<text x="104.1" y="91.4">PVIN3</text>
<text x="120.1" y="91.4">SW3</text>
<text x="120.2" y="95">VOS</text>
<text x="198.3" y="95">EN</text>
<text x="214.4" y="93.2">VOS</text>
<text x="104.1" y="96.7">EN</text>
<text x="104.1" y="100.3">SS/TR</text>
<text x="121.3" y="98.5">PG</text>
<text x="198.3" y="98.5">SS/TR</text>
<text x="214.2" y="100.3">FSW</text>
<text x="215.5" y="96.7">PG</text>
<text x="104.1" y="105.6">DEF</text>
<text x="112.8" y="107.6" transform="rotate(-90 112.8 107.6)">TPAD</text>
<text x="114.6" y="107.6" transform="rotate(-90 114.6 107.6)">PGND1</text>
<text x="116.3" y="107.6" transform="rotate(-90 116.3 107.6)">PGND2</text>
<text x="118.1" y="107.6" transform="rotate(-90 118.1 107.6)">AGND3</text>
<text x="120" y="102.1">FSW</text>
<text x="121.6" y="105.6">FB</text>
<text x="198.3" y="103.8">DEF</text>
<text x="207" y="105.8" transform="rotate(-90 207 105.8)">TPAD</text>
<text x="208.8" y="105.8" transform="rotate(-90 208.8 105.8)">PGND1</text>
<text x="210.6" y="105.8" transform="rotate(-90 210.6 105.8)">PGND2</text>
<text x="212.4" y="105.8" transform="rotate(-90 212.4 105.8)">AGND3</text>
<text x="215.8" y="103.8">FB</text>
<text x="148.5" y="150.1">AVIN1</text>
<text x="148.5" y="151.8">PVIN2</text>
<text x="148.5" y="153.6">PVIN3</text>
<text x="164.5" y="150.1">SW1</text>
<text x="164.5" y="151.8">SW2</text>
<text x="164.5" y="153.6">SW3</text>
<text x="148.5" y="159">EN</text>
<text x="164.7" y="157.2">VOS</text>
<text x="165.7" y="160.7">PG</text>
<text x="148.5" y="162.5">SS/TR</text>
<text x="148.5" y="167.9">DEF</text>
<text x="164.4" y="164.3">FSW</text>
<text x="166" y="167.9">FB</text>
<text x="24.9" y="173.2">3</text>
<text x="157.2" y="169.8" transform="rotate(-90 157.2 169.8)">TPAD</text>
<text x="159" y="169.8" transform="rotate(-90 159 169.8)">PGND1</text>
<text x="160.8" y="169.8" transform="rotate(-90 160.8 169.8)">PGND2</text>
<text x="162.6" y="169.8" transform="rotate(-90 162.6 169.8)">AGND3</text>
<text x="24.9" y="176.7">1</text>
<text x="24.9" y="175">2</text>
</g>
<g font-size="1.3">
<text x="30.8" y="1.3">5</text>
<text x="88.9" y="1.3">4</text>
<text x="147" y="1.3">3</text>
<text x="205" y="1.3">2</text>
<text x="263.1" y="1.3">1</text>
<text x=".5" y="28.4">D</text>
<text x="292.6" y="28.4">D</text>
<text x=".5" y="79.5">C</text>
<text x="292.6" y="79.5">C</text>
<text x=".5" y="130.6">B</text>
<text x="292.6" y="130.6">B</text>
<text x=".5" y="181.7">A</text>
<text x="292.6" y="181.7">A</text>
<text x="30.8" y="207.4">5</text>
<text x="88.9" y="207.4">4</text>
<text x="147" y="207.4">3</text>
<text x="205" y="207.4">2</text>
<text x="263.1" y="207.4">1</text>
</g>
</svg>
